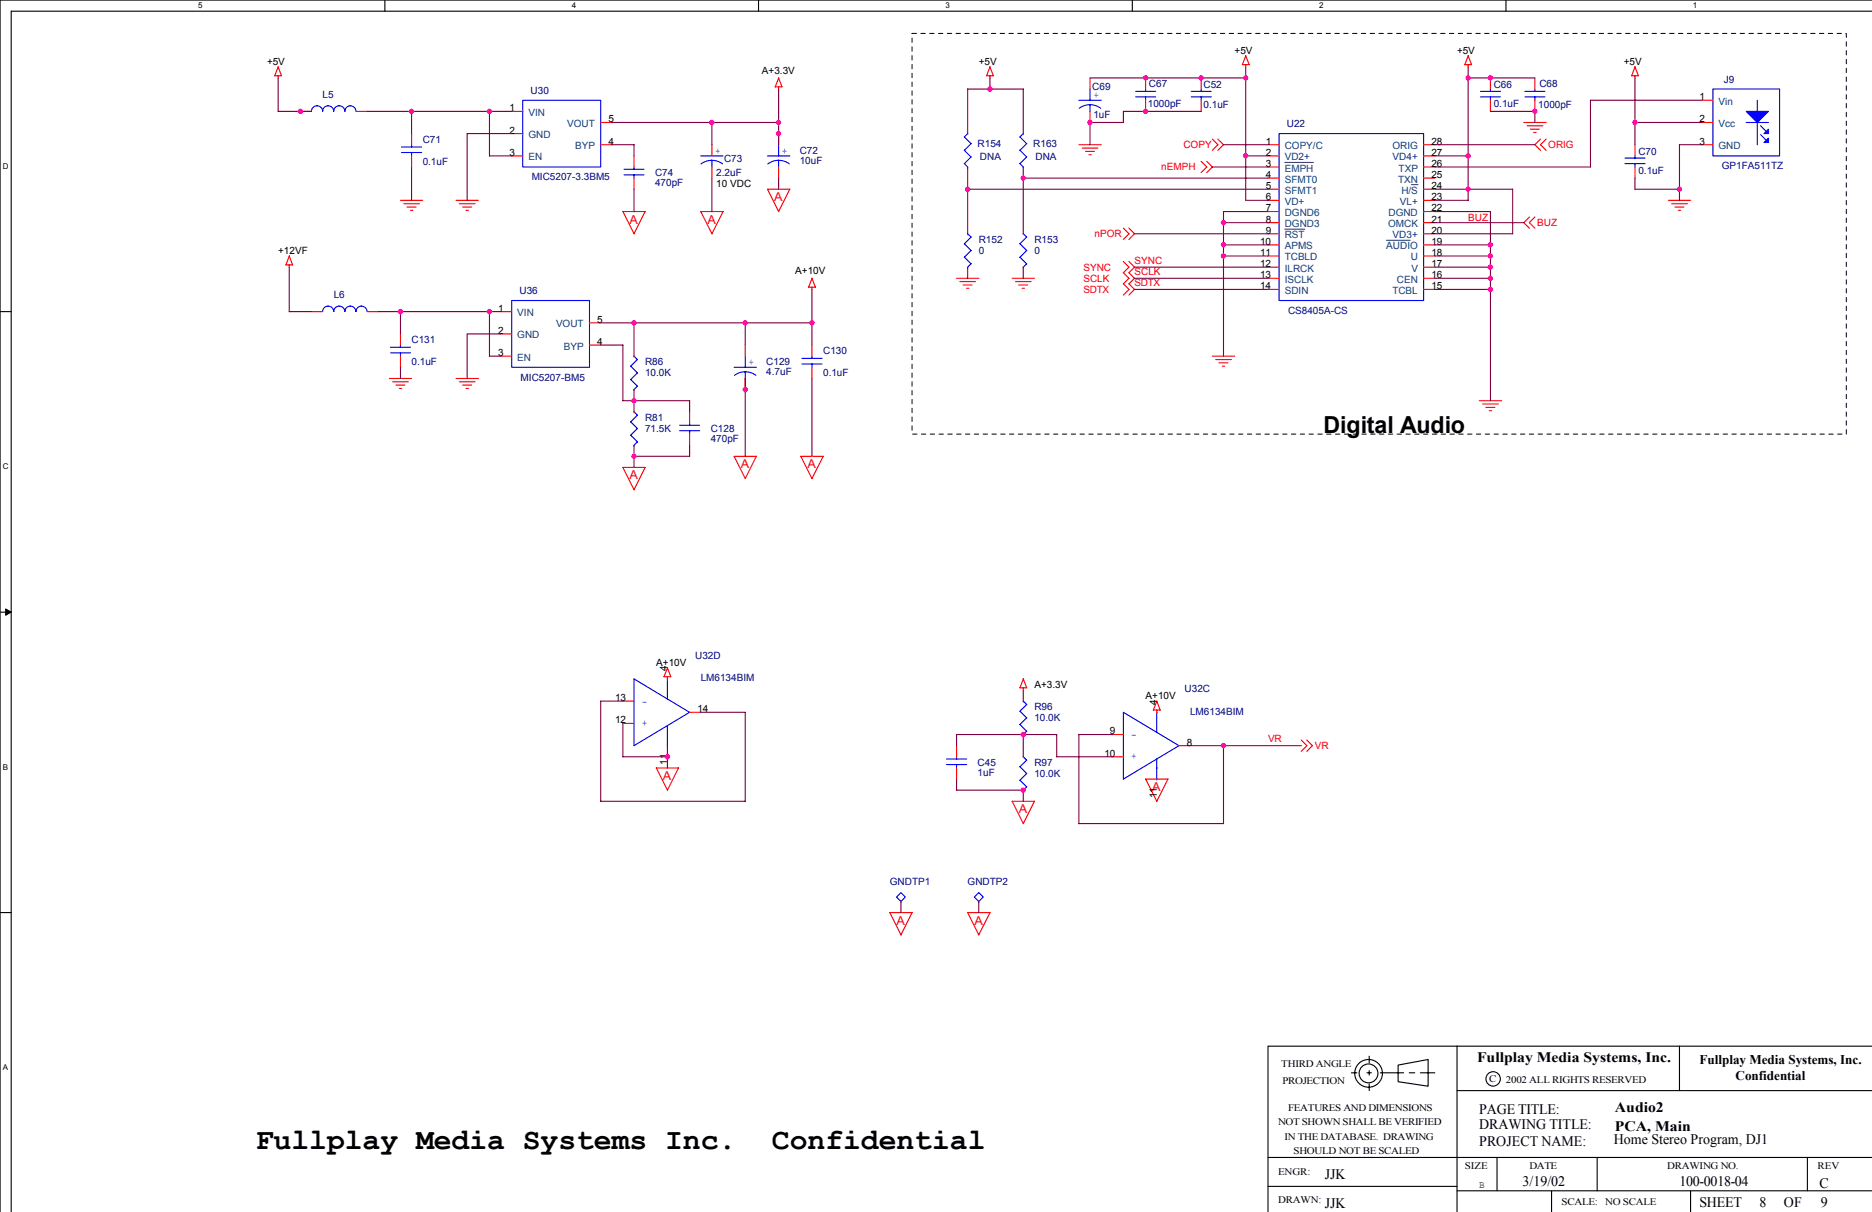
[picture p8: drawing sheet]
<svg xmlns="http://www.w3.org/2000/svg" width="432mm" height="279mm" viewBox="0 0 432 279" stroke-linecap="round" stroke-linejoin="round" font-family="sans-serif">
<path d="M431.8 0h-431.8v279.4M431.8 2.6h-429.2v276.8" fill="none" stroke="#000" stroke-width=".25"/>
<path d="M45.7 .3h1v2h-1z" fill="#fff"/>
<path d="M88.8 0v2.6" fill="none" stroke="#000" stroke-width=".25"/>
<path d="M131.9 .3h1v2h-1z" fill="#fff"/>
<path d="M175 0v2.6" fill="none" stroke="#000" stroke-width=".25"/>
<path d="M218.1 .3h1v2h-1z" fill="#fff"/>
<path d="M261.2 0v2.6" fill="none" stroke="#000" stroke-width=".25"/>
<path d="M304.3 .3h1v2h-1z" fill="#fff"/>
<path d="M347.4 0v2.6" fill="none" stroke="#000" stroke-width=".25"/>
<g fill="#fff">
<path d="M390.5 .3h1v2h-1z"/>
<path d="M.7 37.2h1.3v2.1h-1.3z"/>
<path d="M.7 106.5h1.3v2h-1.3z"/>
</g>
<path d="M0 71.8h2.6" fill="none" stroke="#000" stroke-width=".25"/>
<path d="M.7 175.7h1.2v2.1h-1.2z" fill="#fff"/>
<path d="M0 141.1h2.6" fill="none" stroke="#000" stroke-width=".25"/>
<path d="M1.3 140.4l1.3 .7-1.3 .7z" fill="#000" stroke="#000" stroke-width=".23"/>
<path d="M.7 245h1.2v2.1h-1.2z" fill="#fff"/>
<g fill="none" stroke="#000" stroke-width=".25">
<path d="M0 210.4h2.6M311.7 247.3h1.3M315.3 247.3h1M315.8 243.5v1.5M315.8 246.8v1M315.8 249.9v1.5M318.4 247.3h5.4M322.5 245.5l6.9-1.3v6.2l-6.9-1zM325.1 247.3h1.2M327.6 247.3h3.4M336.1 241.2h-43.6v38.2M336.1 241.2h95.7"/>
<path d="M336.1 241.2v38.2M336.1 251.4h95.7M387.4 241.2v10.2M292.5 266.8h139.3M292.5 273.5h43.6M336.1 274.5h95.7M345.3 266.8v7.7M357.9 274.5v4.9M368.4 266.8v7.7M390 274.5v4.9M416.9 266.8v7.7"/>
<circle cx="315.7" cy="247.4" r="2.17"/>
<circle cx="315.7" cy="247.4" r="3.2"/>
<circle cx="344.4" cy="248.7" r="1.66"/>
</g>
<path d="M210.4 7.7h215.5v92.4h-215.5v-92.4" fill="none" stroke="#000" stroke-width=".23" stroke-dasharray="1 1 1 1 1 1 1 1"/>
<g fill="none" stroke="#f00" stroke-width=".25">
<path d="M64.2 15.4l.7 2.1h-1.5zM64.2 17.5v.5M179.6 18l.8 2M179.6 17.9l-.8 2.1h1.6M228.3 15.4l.8 2.1h-1.6zM228.3 17.5v.5M251.4 18v2.5M264.2 18v2.5M277.1 18v2.5M286.6 14.9h1.5M287.3 14.9v.5M287.3 12.8l.8 2.1"/>
<path d="M287.4 12.8l-.8 2.1M338.6 14.9v.5M338.6 12.8l.8 2.1M338.7 12.8l-.8 2.1h1.5M343.8 18v2.5M354 18v2.5M376.3 17.5h1.6M376.4 17.5l.7-2.1 .8 2.1M377.1 17.5v.5M69.3 25.7h2.5M82.1 25.7h2.6M94.9 30.8v2.6"/>
<path d="M94.9 35.9v2.6M118 35.9h2.6M118 25.7h2.6M118 30.8h2.6M138.6 33.4h2.5M138.6 28.2h2.5M146.2 35.9v2.6M164.2 33.4v2.5M164.2 38.5v2.6M179.6 20v.6M179.6 30.8v2.6M179.6 38.5v2.6"/>
<path d="M223.2 38.5h.1M223.2 30.8h.1M236 38.5h.1M236 30.8h.1M248.9 33.4h5.1M249.6 34.1h3.6M250.4 34.9h2.1M251.2 35.7h.5M251.4 25.7v2.5M264.2 23.1v2.6M277.1 37.2l1.3 1.3-1.3 1.3M277.1 23.1v2.6"/>
<path d="M278.3 37.2l1.4 1.3-1.4 1.3M279.6 32.1l1.3 1.3-1.3 1.3M280.9 32.1l1.3 1.3-1.3 1.3M292.5 33.4h2.5M292.5 35.9h2.5M292.5 38.5h2.5M328.4 33.4h2.6M328.4 35.9h2.6M328.4 38.5h2.6M343.8 23.1v2.6M351.5 28.2h5.1M352.3 29h3.6"/>
<path d="M353 29.8h2.1M353.8 30.5h.5M354 23.1v2.6M355.3 32.1l-1.3 1.3 1.3 1.3M356.6 32.1l-1.3 1.3 1.3 1.3M377.1 33.4v2.5M377.1 38.5v2.6M392.5 33.4h2.6M392.5 28.2h2.6M392.5 23.1h2.6M92.4 46.2h5.1M93.1 47h3.7"/>
<path d="M93.9 47.7h2.1M94.7 48.5h.5M105.2 46.2h5.1M106 47h3.6M106.7 47.7h2.1M107.5 48.5h.5M146.2 41.1v2.5M148.8 48.7l-2.5 5.2-2.6-5.1h5.1M166.8 48.7l-2.6 5.2-2.6-5.1h5.2M182.2 43.6h-5.2l2.6 5.2M182.2 43.6l-2.6 5.2M223.2 53.9h.1"/>
<path d="M236 53.9h.1M259.1 52.6l1.3 1.3-1.3 1.3M260.4 52.6l1.3 1.3-1.3 1.3M292.5 46.2h2.5M292.5 43.6h2.5M292.5 48.8h2.5M292.5 41.1h2.5M292.5 51.3h2.5M292.5 53.9h2.5M292.5 56.5h2.5M292.5 59h2.5M328.4 46.2h2.6"/>
<path d="M328.4 43.6h2.6M328.4 48.8h2.6M328.4 41.1h2.6M328.4 51.3h2.6M328.4 53.9h2.6M328.4 56.5h2.6M328.4 59h2.6M352.8 50l-1.3 1.3 1.3 1.3M354.1 50l-1.3 1.3 1.3 1.3M384.8 46.2h5.2M385.6 47h3.6M386.4 47.7h2"/>
<path d="M387.1 48.5h.6M65.9 61.1h1.6M66 61.1l.7-2.1 .8 2.1M66.7 61.1v.5M71.8 71.8h2.6M84.7 71.8h2.5M92.4 77v2.5M115.5 71.8h2.5M115.5 77h2.5M136 74.4h2.6M136 79.5h2.6M171.9 79.5v2.6"/>
<path d="M186.5 66.2h1.6M187.3 66.2v.5M187.3 79.5v2.6M187.3 64.2l.8 2M187.3 64.1l-.8 2.1M220.6 64.2h5.2M221.4 64.9h3.6M222.2 65.7h2M222.9 66.5h.6M223.2 61.6h.1M233.5 64.2h5.1M234.2 64.9h3.6"/>
<path d="M235 65.7h2.1M235.8 66.5h.5M236 61.6h.1M259.1 60.3l1.3 1.3-1.3 1.3M259.1 62.8l1.3 1.4-1.3 1.2M259.1 65.4l1.3 1.3-1.3 1.3M260.4 60.3l1.3 1.3-1.3 1.3M260.4 62.8l1.3 1.4-1.3 1.2M260.4 65.4l1.3 1.3-1.3 1.3M292.5 64.2h2.5M292.5 61.6h2.5M292.5 66.7h2.5"/>
<path d="M328.4 64.2h2.6M328.4 61.6h2.6M328.4 66.7h2.6M89.8 87.2h5.2M90.6 88h3.6M91.3 88.8h2.1M92.1 89.6h.5M92.4 82.1v2.6M105.2 87.2h5.1M106 88h3.6M106.7 88.8h2.1M107.5 89.6h.5"/>
<path d="M115.5 82.1h2.5M146.2 82.1h.1M146.2 89.8h.1M146.2 94.9h.1M159.1 94.9v2.6M171.9 87.2v2.6M187.3 84.7v2.5M279.7 82.1h5.1M280.4 82.9h3.6M281.2 83.7h2M282 84.4h.5M341.2 92.4h5.2"/>
<path d="M342 93.1h3.6M342.7 93.9h2.1M343.5 94.7h.6M146.2 102.6h.1M148.8 107.7l-2.5 5.2-2.6-5.1h5.1M159.1 100.1v2.5M169.3 105.2h5.2l-2.6 5.1zM184.7 105.2h5.2l-2.6 5.1zM153.9 156.5h.1M153.9 156v.5M153.9 153.9l.8 2.1M154 153.9l-.9 2.1h1.6"/>
<path d="M235.2 158.6h1.6l-.8-2.1-.7 2.1M236 158.6v.5M143.7 161.6h2.5M143.7 166.8h2.5M151.4 177h5.1l-2.6 5.2zM153.9 171.9h.1M159.1 164.2h2.5M220.6 171.9v2.6M220.6 177v2.6M236 161.6h.1M236 169.3h.1M236 174.5h.1"/>
<path d="M256.6 169.3h2.5M256.6 174.5h2.5M266 163.7h1.6M266.8 164.2h.1M266.8 179.6h.1M266.8 163.7v.5M266.8 161.6l.8 2.1M266.8 161.6l-.8 2.1M271.9 171.9h2.6M300.1 170.6l1.4 1.3-1.4 1.3M301.4 170.6l1.3 1.3-1.3 1.3M233.5 184.7h5.1l-2.6 5.2z"/>
<path d="M236 182.2h.1M266.8 184.7l2.6-5.1h-5.2l2.6 5.1M207.8 207.8h.1M207.8 215.5l2.6-5.1h-5.1l2.5 5.1M225.8 207.8h.1M225.8 215.5l2.6-5.1h-5.2l2.6 5.1"/>
</g>
<g fill="none" stroke="#00f" stroke-width=".25">
<path d="M71.8 25.7a1.27 1.27 0 0 1 1.3-1.3 1.29 1.29 0 0 1 1.3 1.3 1.28 1.28 0 0 1 1.3-1.3 1.28 1.28 0 0 1 1.3 1.3 1.28 1.28 0 0 1 1.3-1.3 1.28 1.28 0 0 1 1.2 1.3 1.28 1.28 0 0 1 1.3-1.3 1.28 1.28 0 0 1 1.3 1.3M92.6 35.2h4.7M92.6 33.9h4.7M94.9 33.4v.5M94.9 35.1v.8M120.6 23.1h18v15.4h-18zM143.9 39h4.7M146.2 38.5v.5M161.6 35.9h5.2M164.2 37v1.5M166.7 37.8l-1.4-.7-1.2-.1-1.5 .3-.9 .5M177 35.9h5.2"/>
<path d="M179.6 33.4v2.6M179.6 37v1.5M182.1 37.8l-1.5-.7-1.1-.1-1.5 .3-.9 .5M222.4 31.6l1.6 1.5M223.2 30.8l-.8 .8M224 36.2l-1.6 1.5 .8 .8M224 33.1l-1.6 1.5 1.6 1.6M235.2 37.7l.8 .8M235.2 34.6l1.6 1.6M235.2 31.6l1.6 1.5-1.5 1.5M236.1 30.8l-.8 .8M236.8 36.2l-1.5 1.5"/>
<path d="M248.9 23.1h5.1M248.9 25l.9-.6 1.6-.3 1.1 .2 1.4 .7M251.4 20.5v2.6M251.4 24.1v1.6M261.9 22.3h4.7M261.9 21.1h4.7M264.2 20.5v.6M264.2 22.3v.8M274.8 22.3h4.6M274.8 21.1h4.6M277.1 20.5v.6M277.1 22.3v.8"/>
<path d="M295 30.8h33.4v38.5h-33.4zM341.5 22.3h4.6M341.5 21.1h4.6M343.8 20.5v.6M343.8 22.3v.8M351.7 22.3h4.7M351.7 21.1h4.7M354 20.5v.6M354 22.3v.8M374.8 37.7h4.7M374.8 36.4h4.7M377.1 35.9v.6"/>
<path d="M377.1 37.7v.8M395.1 20.5h15.4v15.4h-15.4zM402.8 28.2h5.1M405.3 23.1v2.6M405.3 28.2v5.2M406.1 29l1.3 1.3M406.1 31l1.3 1.3M143.9 40.3h4.7M146.2 40.3v.8M223.2 53.9l.8 .8M224 54.7l-1.6 1.5 1.6 1.6M224 57.7l-1.6 1.6 1.6 1.5"/>
<path d="M235.3 56.2l1.5 1.6M235.3 59.3l1.5 1.5-.8 .8M236 53.9l.8 .8-1.6 1.5M236.8 57.7l-1.6 1.6M74.4 71.8a1.28 1.28 0 0 1 1.3-1.2 1.28 1.28 0 0 1 1.3 1.2 1.28 1.28 0 0 1 1.3-1.2 1.28 1.28 0 0 1 1.2 1.2 1.28 1.28 0 0 1 1.3-1.2 1.28 1.28 0 0 1 1.3 1.2 1.28 1.28 0 0 1 1.3-1.2 1.28 1.28 0 0 1 1.3 1.2M92.4 79.5v.6M118 69.3h18v15.4h-18zM224 60.8l-.8 .8M90.1 81.3h4.6M90.1 80.1h4.6M92.4 81.3v.8M145.5 84.4l1.5 1.6-1.5 1.5"/>
<path d="M145.5 87.5l1.5 1.5-.8 .8M145.5 97.2l1.5 1.6-1.5 1.6M146.2 82.1l.8 .8M146.2 94.9l.8 .8-1.5 1.6M147 82.9l-1.5 1.5M156.8 99.3h4.6M156.8 98h4.6M159.1 97.5v.5M159.1 99.3v.8M169.3 84.7h5.2M171.9 82.1v2.6M171.9 85.7v1.6"/>
<path d="M174.4 86.5l-1.5-.7-1.1-.1-1.5 .3-.9 .6M185 83.9h4.6M185 82.6h4.6M187.3 82.1v.5M187.3 83.9v.8M145.5 100.3l1.5 1.6M147 101.9l-.8 .8M153.9 156.5v4.6M153.9 167.3v4.6M159.1 164.2l-12.9 7.7v-15.4l12.9 7.7M218.3 176.3h4.7M218.3 175h4.7"/>
<path d="M220.6 174.5v.5M220.6 176.2v.8M235.3 163.9l1.5 1.6-1.6 1.5M235.3 167l1.5 1.6M235.3 176.8l1.5 1.5-1.6 1.6M235.3 179.9l1.5 1.5-.8 .8M236 161.6l.8 .8M236 174.5l.8 .8-1.6 1.5M236.8 162.4l-1.6 1.6M236.8 168.6l-.8 .8M259.1 179.6l12.9-7.7-12.9-7.7v15.4M266.8 164.2v4.6"/>
<path d="M266.8 175v4.6M207.8 205.8l1 1-1 1-1-1zM225.8 205.8l1 1-1 1-1.1-1z"/>
</g>
<g fill="#00f" stroke="#00f" stroke-width=".25">
<path d="M402.8 25.7h5.1l-2.6 2.5z" fill-rule="evenodd"/>
<path d="M406.9 30.8l1-1v1z" fill-rule="evenodd"/>
<path d="M406.9 32.9l1-1.1v1.1z" fill-rule="evenodd"/>
</g>
<path d="M296.3 37.4h6.7M296.3 52.8h4.7M319.8 55.4h5.5M325.5 42.6h1.6" fill="none" stroke="#004080" stroke-width=".23"/>
<g fill="none" stroke="#800040" stroke-width=".25">
<path d="M64.2 18v7.7M228.3 17.9v2.6M251.4 18h36M287.3 15.4v30.8h5.2M338.6 18h15.4M338.6 15.4v30.8h-7.7M377.1 18v15.4M64.2 25.7h7.7M84.7 25.7h33.3M94.9 25.7v5.1M94.9 38.5v7.7M112.9 25.7v10.3"/>
<path d="M112.9 35.9h5.1M118 30.8h-10.2v15.4M141.1 33.4h5.2l-.1 2.6M141.1 28.2h38.5M164.2 28.2v5.2M179.6 20.5v12.9M223.2 30.8v-10.3h12.8v10.3M223.2 38.5v15.4M236 38.5v15.4M277.1 25.7h-18v2.6l-7.7-.1v5.2M279.7 38.5h12.8M282.2 33.4h10.3"/>
<path d="M287.3 35.9h5.2M331 33.4h23.1M331 35.9h7.7M343.8 25.7h10.3M354 25.7v2.6M366.8 23.1h25.7M366.9 23.1v15.4h-35.9M377.1 28.2h15.4M392.5 33.4h-5.1v12.8M146.2 43.6v5.2M164.2 41.1v7.7M179.6 41.1v2.5"/>
<path d="M223.2 43.6h69.3M236 41.1h56.5M261.7 53.9h30.8M282.2 56.5h10.3M282.2 59h10.3M282.2 51.3h10.3M292.5 48.8h-10.3v33.3M330.9 51.3h20.6M331 43.6h17.9M331 48.8h12.8v43.6M331 56.5h12.8M331 59h12.8"/>
<path d="M348.9 43.6v10.3h-18M377.1 41.1v2.5h10.3M66.7 61.6v10.3l5.2-.1M87.2 71.8h28.3M92.4 71.8v5.2M112.9 71.8v10.3h2.6M115.5 77h-7.7v10.3M138.6 74.4h48.7M138.6 79.5h5.1v12.9h15.4M146.2 74.4v7.7M171.9 74.4v5.2M187.3 66.7v12.9"/>
<path d="M223.2 61.6v2.6M236 61.6v2.6M261.7 64.2h30.8M261.7 66.7h30.8M261.7 61.6h30.8M331 64.2h12.8M331 66.7h12.8M331 61.6h12.8M92.4 84.7v2.6M146.2 89.8v5.2M159.1 92.4v2.6M171.9 87.2v18"/>
<path d="M187.3 87.2v18M146.2 102.6v5.2M146.2 105.2h12.9M159.1 102.6v2.6M236 159.1v2.5M143.7 166.8v7.7M143.7 174.5h10.3M143.7 161.6h-5.1v23.1M153.9 171.9v5.2M161.6 164.2h10.3v20.5M220.6 179.6v2.6h15.4v2.5M220.6 171.9v-2.6h23.2l-.1 5.2"/>
<path d="M236 169.3v5.2M243.7 174.5h12.9M256.6 169.3h-7.7v20.6h33.3v-18M274.5 171.9h25.7M138.6 184.7h33.3M207.8 207.8v2.6M225.8 207.8v2.6"/>
</g>
<g fill="#f0f" stroke="#f0f" stroke-width=".25">
<circle cx="343.8" cy="18" r=".51"/>
<circle cx="264.2" cy="25.7" r=".51"/>
<circle cx="287.3" cy="18" r=".5"/>
<circle cx="377.1" cy="28.2" r=".5"/>
<circle cx="287.3" cy="35.9" r=".51"/>
<circle cx="338.6" cy="35.9" r=".51"/>
<circle cx="338.6" cy="43.6" r=".5"/>
<circle cx="264.2" cy="18" r=".51"/>
<circle cx="277.1" cy="18" r=".51"/>
<circle cx="94.9" cy="25.7" r=".5"/>
<circle cx="69.3" cy="25.7" r=".5"/>
<circle cx="223.2" cy="43.6" r=".5"/>
<circle cx="354" cy="25.7" r=".51"/>
<circle cx="187.3" cy="74.4" r=".51"/>
<circle cx="146.2" cy="74.4" r=".51"/>
<circle cx="146.2" cy="105.2" r=".5"/>
<circle cx="171.9" cy="89.8" r=".5"/>
<circle cx="171.9" cy="74.4" r=".51"/>
<circle cx="146.2" cy="92.4" r=".5"/>
<circle cx="92.4" cy="71.8" r=".51"/>
<circle cx="112.9" cy="71.8" r=".51"/>
<circle cx="282.2" cy="171.9" r=".5"/>
<circle cx="236" cy="182.1" r=".5"/>
<circle cx="236" cy="169.3" r=".5"/>
<circle cx="153.9" cy="174.5" r=".51"/>
<circle cx="343.8" cy="59" r=".51"/>
<circle cx="236" cy="41.1" r=".5"/>
<circle cx="338.6" cy="18" r=".5"/>
<circle cx="228.3" cy="20.5" r=".51"/>
<circle cx="179.6" cy="28.2" r=".5"/>
<circle cx="343.8" cy="61.6" r=".51"/>
<circle cx="387.4" cy="43.6" r=".5"/>
<circle cx="282.2" cy="59" r=".51"/>
<circle cx="343.8" cy="56.4" r=".51"/>
<circle cx="164.2" cy="28.2" r=".51"/>
<circle cx="343.8" cy="64.1" r=".51"/>
<circle cx="282.2" cy="56.4" r=".5"/>
<circle cx="179.6" cy="30.8" r=".5"/>
<circle cx="251.4" cy="28.2" r=".51"/>
<circle cx="282.2" cy="51.3" r=".5"/>
<circle cx="343.8" cy="66.7" r=".51"/>
<circle cx="112.9" cy="25.7" r=".51"/>
</g>
<g font-size="6.9">
<text x="59" y="264.9">Fullplay Media Systems Inc.</text>
<text x="178.1" y="264.9">Confidential</text>
</g>
<text font-size="5.4" x="305.3" y="99.8">Digital Audio</text>
<g font-size="3.3">
<text x="340.7" y="244.7">Fullplay Media Systems, Inc.</text>
<text x="341.2" y="256.7">PAGE TITLE:</text>
<text x="372.5" y="256.3">Audio2</text>
<text x="341.2" y="260.3">DRAWING TITLE:</text>
<text x="372.3" y="263.7">Home Stereo Program, DJ1</text>
<text x="372.5" y="260.6">PCA, Main</text>
<text x="341.2" y="264.2">PROJECT NAME:</text>
<text x="305.6" y="271.9">JJK</text>
<text x="351.2" y="273.4">3/19/02</text>
<text x="387.4" y="273.4">100-0018-04</text>
<text x="419.7" y="273.9">C</text>
<text x="305.6" y="278.5">JJK</text>
<text x="392" y="278.3">SHEET</text>
<text x="405.9" y="278.3">8</text>
<text x="411.5" y="278.3">OF</text>
<text x="420" y="278.3">9</text>
</g>
<g font-size="3.1">
<text x="392" y="245.3">Fullplay Media Systems, Inc.</text>
<text x="400.3" y="249">Confidential</text>
</g>
<g font-size="2.8" fill="#f00">
<text x="178.6" y="46.4">A</text>
<text x="145.2" y="51.5">A</text>
<text x="163.2" y="51.5">A</text>
<text x="170.9" y="108">A</text>
<text x="186.3" y="108">A</text>
<text x="145.2" y="110.5">A</text>
<text x="152.9" y="179.8">A</text>
<text x="265.8" y="182.4">A</text>
<text x="235" y="187.5">A</text>
<text x="206.8" y="213.1">A</text>
<text x="224.7" y="213.1">A</text>
</g>
<g font-size="2.3">
<text x="61.6" y="14.9">+5V</text>
<text x="175.7" y="17">A+3.3V</text>
<text x="225.8" y="14.9">+5V</text>
<text x="284.8" y="12.4">+5V</text>
<text x="336.1" y="12.4">+5V</text>
<text x="374.6" y="14.9">+5V</text>
<text x="392" y="23.1">1</text>
<text x="117.5" y="25.7">1</text>
<text x="140.4" y="28.2">5</text>
<text x="392" y="28.2">2</text>
<text x="117.5" y="35.9">3</text>
<text x="117.5" y="30.8">2</text>
<text x="140.4" y="33.3">4</text>
<text x="292" y="33.3">1</text>
<text x="292" y="35.9">2</text>
<text x="330.2" y="35.9">27</text>
<text x="330.2" y="33.3">28</text>
<text x="392" y="33.3">3</text>
<text x="292" y="38.5">3</text>
<text x="292" y="41">4</text>
<text x="330.2" y="41">25</text>
<text x="330.2" y="38.5">26</text>
<text x="165.2" y="43.1">10 VDC</text>
<text x="292" y="43.6">5</text>
<text x="292" y="46.2">6</text>
<text x="330.2" y="46.2">23</text>
<text x="330.2" y="43.6">24</text>
<text x="292" y="48.7">7</text>
<text x="292" y="51.3">8</text>
<text x="292" y="53.9">9</text>
<text x="330.2" y="53.9">20</text>
<text x="330.2" y="51.3">21</text>
<text x="330.2" y="48.7">22</text>
<text x="64.2" y="58.5">+12VF</text>
<text x="290.7" y="56.4">10</text>
<text x="290.7" y="59">11</text>
<text x="330.2" y="59">18</text>
<text x="330.2" y="56.4">19</text>
<text x="183.5" y="63.1">A+10V</text>
<text x="290.7" y="61.6">12</text>
<text x="290.7" y="64.1">13</text>
<text x="330.2" y="64.1">16</text>
<text x="330.2" y="61.6">17</text>
<text x="114.9" y="71.8">1</text>
<text x="290.7" y="66.7">14</text>
<text x="330.2" y="66.7">15</text>
<text x="114.9" y="77">2</text>
<text x="137.8" y="74.4">5</text>
<text x="114.9" y="82.1">3</text>
<text x="137.8" y="79.5">4</text>
<text x="151.4" y="153.5">A+10V</text>
<text x="153.9" y="154.7" transform="rotate(-90 153.9 154.7)">4</text>
<text x="141.9" y="161.6">13</text>
<text x="238.6" y="158.6">A+3.3V</text>
<text x="264.2" y="161.1">A+10V</text>
<text x="141.9" y="166.8">12</text>
<text x="160.9" y="164.2">14</text>
<text x="266.8" y="162.4" transform="rotate(-90 266.8 162.4)">4</text>
<text x="256" y="169.3">9</text>
<text x="273.7" y="171.9">8</text>
<text x="153.9" y="176.4" transform="rotate(-90 153.9 176.4)">11</text>
<text x="254.7" y="174.4">10</text>
<text x="266.8" y="184.1" transform="rotate(-90 266.8 184.1)">11</text>
<text x="295.6" y="246">THIRD ANGLE</text>
<text x="295.8" y="249.9">PROJECTION</text>
<text x="343.5" y="249.4">C</text>
<text x="347.4" y="249.6">2002 ALL RIGHTS RESERVED</text>
<text x="297.1" y="256.1">FEATURES AND DIMENSIONS</text>
<text x="294.8" y="259.4">NOT SHOWN SHALL BE VERIFIED</text>
<text x="296.3" y="262.7">IN THE DATABASE. DRAWING</text>
<text x="298.4" y="266">SHOULD NOT BE SCALED</text>
<text x="337.9" y="269.4">SIZE</text>
<text x="352.8" y="269.4">DATE</text>
<text x="384.6" y="269.4">DRAWING NO.</text>
<text x="419.2" y="269.4">REV</text>
<text x="294.8" y="270.9">ENGR:</text>
<text x="341.2" y="273.8">B</text>
<text x="294.8" y="277.3">DRAWN:</text>
<text x="360.2" y="277.9">SCALE:</text>
<text x="370.3" y="277.9">NO SCALE</text>
</g>
<g font-size="2.3" fill="#000080">
<text x="74.4" y="22.6">L5</text>
<text x="122.4" y="21.6">U30</text>
<text x="251.9" y="20.8">C69</text>
<text x="265" y="20">C67</text>
<text x="277.6" y="20.3">C52</text>
<text x="344.6" y="20.3">C66</text>
<text x="355.1" y="20">C68</text>
<text x="397.7" y="19">J9</text>
<text x="252.2" y="27.2">1uF</text>
<text x="264.8" y="24.7">1000pF</text>
<text x="277.6" y="24.9">0.1uF</text>
<text x="296.8" y="29.3">U22</text>
<text x="344.6" y="24.7">0.1uF</text>
<text x="354.8" y="24.9">1000pF</text>
<text x="97.5" y="32.9">C71</text>
<text x="184.5" y="35.4">C72</text>
<text x="225.5" y="33.9">R154</text>
<text x="238.3" y="33.9">R163</text>
<text x="377.9" y="35.7">C70</text>
<text x="97.5" y="38">0.1uF</text>
<text x="122.6" y="41.6">MIC5207-3.3BM5</text>
<text x="151.1" y="40.6">C74</text>
<text x="165.2" y="40.6">2.2uF</text>
<text x="167" y="37.2">C73</text>
<text x="184.5" y="37.7">10uF</text>
<text x="226" y="37">DNA</text>
<text x="238.9" y="37">DNA</text>
<text x="377.9" y="40.1">0.1uF</text>
<text x="397.2" y="39">GP1FA511TZ</text>
<text x="151.1" y="42.9">470pF</text>
<text x="225.8" y="56">R152</text>
<text x="225.8" y="58.5">0</text>
<text x="238.6" y="56">R153</text>
<text x="238.6" y="58.5">0</text>
<text x="77" y="68.8">L6</text>
<text x="119.8" y="67.8">U36</text>
<text x="297.1" y="72.4">CS8405A-CS</text>
<text x="94.9" y="79.1">C131</text>
<text x="189.9" y="81.6">C130</text>
<text x="94.9" y="84.2">0.1uF</text>
<text x="120.1" y="87.8">MIC5207-BM5</text>
<text x="148.8" y="84.2">R86</text>
<text x="148.8" y="86.7">10.0K</text>
<text x="176.8" y="84.2">C129</text>
<text x="176.8" y="86.5">4.7uF</text>
<text x="189.9" y="86.7">0.1uF</text>
<text x="148.8" y="97">R81</text>
<text x="148.8" y="99.6">71.5K</text>
<text x="163.9" y="99.6">C128</text>
<text x="163.9" y="101.9">470pF</text>
<text x="160.4" y="151.9">U32D</text>
<text x="161.6" y="157">LM6134BIM</text>
<text x="273.2" y="159.6">U32C</text>
<text x="238.6" y="163.7">R96</text>
<text x="238.6" y="166.3">10.0K</text>
<text x="274.5" y="164.7">LM6134BIM</text>
<text x="225.5" y="176.5">C45</text>
<text x="225.5" y="178.8">1uF</text>
<text x="238.6" y="176.5">R97</text>
<text x="238.6" y="179.1">10.0K</text>
<text x="205.3" y="204">GNDTP1</text>
<text x="223.2" y="204">GNDTP2</text>
</g>
<g font-size="2.3" fill="#00f">
<text x="252.2" y="22.6">+</text>
<text x="165" y="35.5">+</text>
<text x="180.4" y="35.5">+</text>
<text x="172.7" y="84.2">+</text>
<text x="148" y="162.5">-</text>
<text x="148" y="167.3">+</text>
<text x="260.9" y="170.2">-</text>
<text x="260.9" y="175">+</text>
</g>
<g font-size="2.3" fill="#004080">
<text x="121.9" y="26.7">VIN</text>
<text x="130.8" y="29.3">VOUT</text>
<text x="396.4" y="29.3">Vcc</text>
<text x="396.4" y="24.2">Vin</text>
<text x="121.9" y="31.8">GND</text>
<text x="132.7" y="34.4">BYP</text>
<text x="296.3" y="34.4">COPY/C</text>
<text x="321.2" y="34.4">ORIG</text>
<text x="396.4" y="34.4">GND</text>
<text x="121.9" y="37">EN</text>
<text x="296.3" y="37">VD2+</text>
<text x="296.3" y="39.5">EMPH</text>
<text x="321.2" y="37">VD4+</text>
<text x="322.6" y="39.5">TXP</text>
<text x="296.3" y="42.1">SFMT0</text>
<text x="296.3" y="44.7">SFMT1</text>
<text x="296.3" y="47.2">VD+</text>
<text x="322.5" y="42.1">TXN</text>
<text x="322.9" y="47.2">VL+</text>
<text x="323.2" y="44.7">H/S</text>
<text x="296.3" y="49.8">DGND6</text>
<text x="296.3" y="52.4">DGND3</text>
<text x="320.2" y="52.4">OMCK</text>
<text x="320.3" y="49.8">DGND</text>
<text x="296.3" y="54.9">RST</text>
<text x="296.3" y="57.5">APMS</text>
<text x="319.8" y="57.5">AUDIO</text>
<text x="321.2" y="54.9">VD3+</text>
<text x="296.3" y="60">TCBLD</text>
<text x="296.3" y="62.6">ILRCK</text>
<text x="296.3" y="65.2">ISCLK</text>
<text x="322.2" y="65.2">CEN</text>
<text x="325.4" y="60">U</text>
<text x="325.5" y="62.6">V</text>
<text x="296.3" y="67.8">SDIN</text>
<text x="321.2" y="67.8">TCBL</text>
<text x="119.3" y="72.9">VIN</text>
<text x="128.2" y="75.5">VOUT</text>
<text x="119.3" y="83.1">EN</text>
<text x="119.3" y="78">GND</text>
<text x="130.1" y="80.6">BYP</text>
</g>
<g font-size="2.3" fill="#f00">
<text x="273" y="34.2">COPY</text>
<text x="357.1" y="34.2">ORIG</text>
<text x="267.8" y="39.3">nEMPH</text>
<text x="338.6" y="50.8">BUZ</text>
<text x="354.6" y="52.1">BUZ</text>
<text x="252.5" y="54.7">nPOR</text>
<text x="249.9" y="62.4">SYNC</text>
<text x="249.9" y="64.9">SCLK</text>
<text x="261.7" y="63.4">SCLK</text>
<text x="261.7" y="66">SDTX</text>
<text x="261.7" y="60.8">SYNC</text>
<text x="249.9" y="67.5">SDTX</text>
<text x="292.5" y="171.2">VR</text>
<text x="303.3" y="172.7">VR</text>
</g>
<g font-size="1.8">
<text x="45.7" y="1.9">5</text>
<text x="131.9" y="1.9">4</text>
<text x="218.1" y="1.9">3</text>
<text x="304.3" y="1.9">2</text>
<text x="390.5" y="1.9">1</text>
<text x=".7" y="38.9">D</text>
<text x=".7" y="108.1">C</text>
<text x=".7" y="177.4">B</text>
<text x=".7" y="246.7">A</text>
</g>
</svg>
